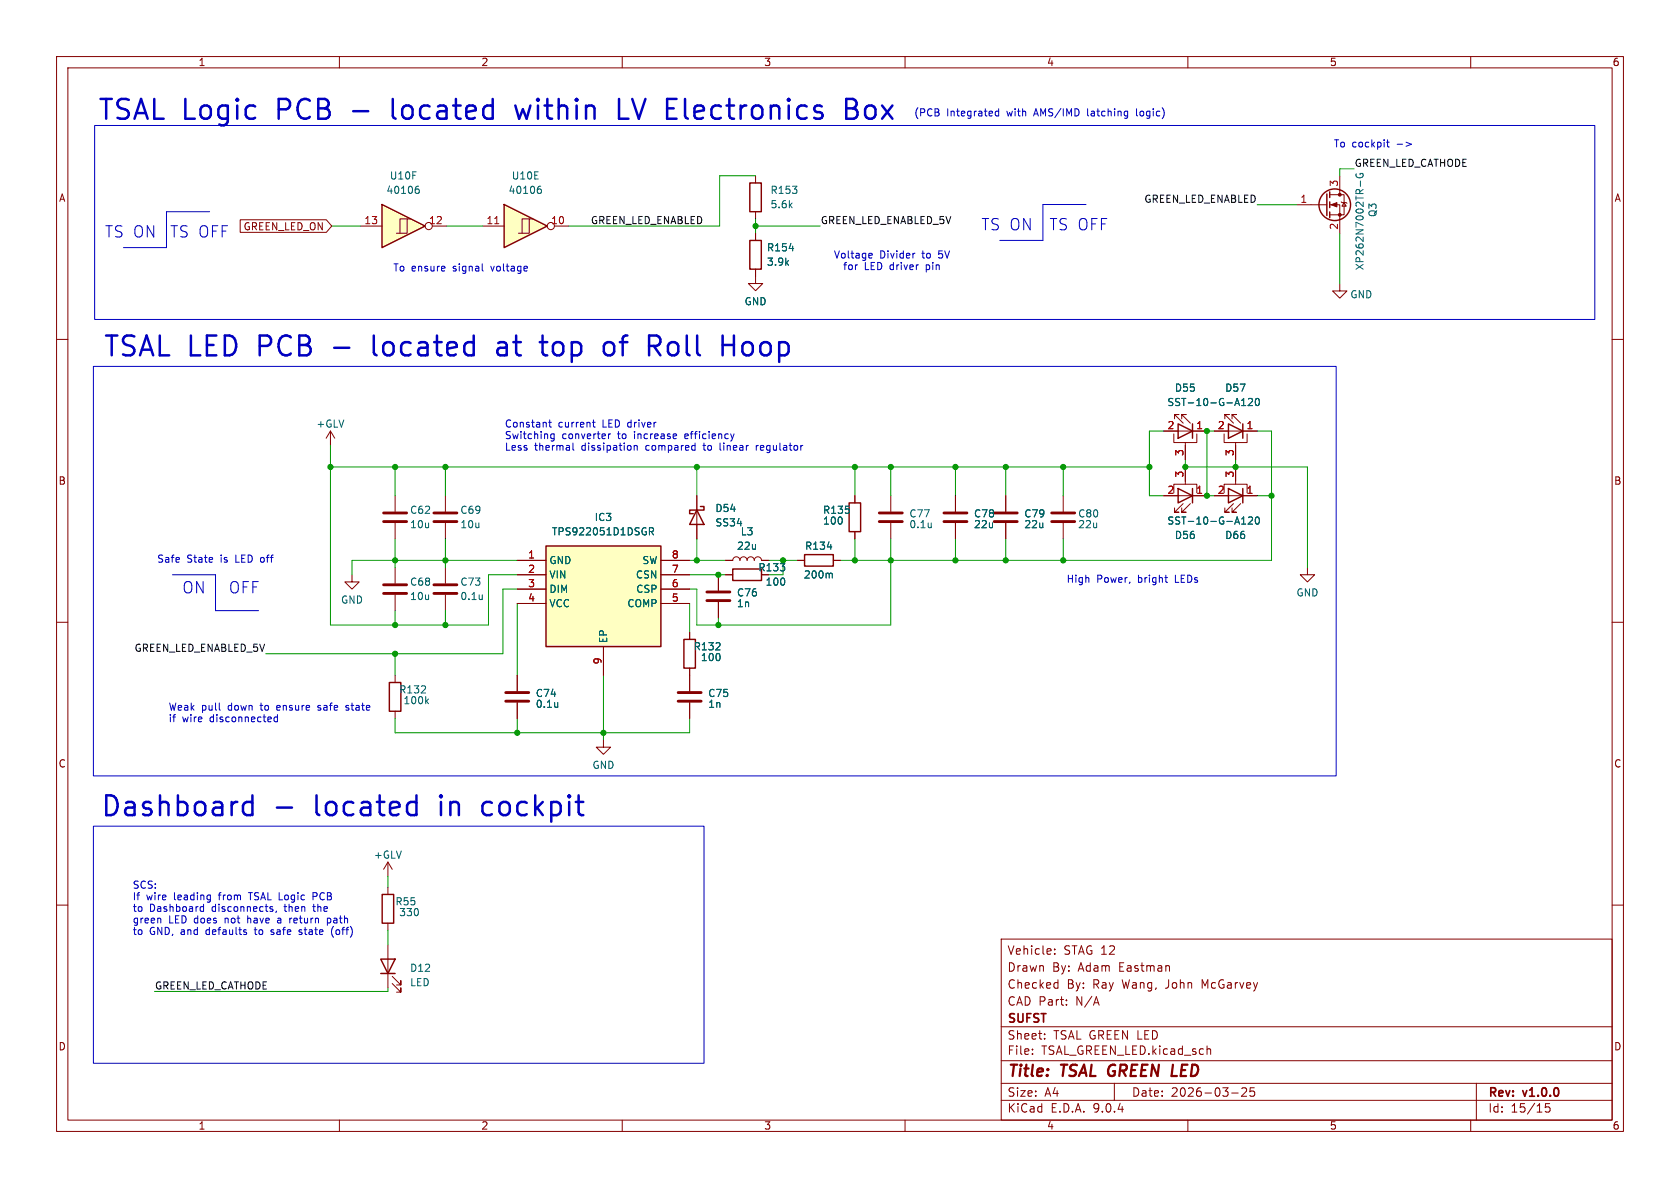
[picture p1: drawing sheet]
<svg xmlns="http://www.w3.org/2000/svg" width="297mm" height="210mm" viewBox="0 0 297 210" stroke-linecap="round" stroke-linejoin="round" font-family="sans-serif">
<g fill="none" stroke="#840000" stroke-width=".18">
<path d="M10 10h277v190h-277zM12 12h273v186h-273zM60 10v2M110 10v2M160 10v2M210 10v2M260 10v2M236.9 50.2v1.2h1.2l-1.2 1.3-1.3-1.3h1.3M10 60h2M58.4 76.2l-.7 1.3M58.4 76.2l.8 1.3M58.4 76.2v2.5"/>
<path d="M205.7 76.2h7.7M207.5 76.7v1.5h4.1v-1.5M207.6 74v-.7h.8h-.8l1.6 1.5M208.9 74v-.7h.8h-.8l1.5 1.5M209.5 78.2v3.1M214.6 76.2h7.6M216.4 76.7v1.5h4.1v-1.5M216.5 74v-.7h.8h-.8l1.6 1.5M217.8 74v-.7h.8h-.8l1.5 1.5M218.4 78.2v3.1M285 60h2M69.8 87.6v2.8"/>
<path d="M69.8 92.5v2.8M128.3 99.1h1.2a.64 .64 0 0 1 .7-.7 .64 .64 0 0 1 .6 .7 .64 .64 0 0 1 .6-.7 .64 .64 0 0 1 .7 .7 .64 .64 0 0 1 .6-.7 .64 .64 0 0 1 .6 .7 .64 .64 0 0 1 .7-.7 .64 .64 0 0 1 .6 .7h1.3M168.9 87.6v2.8M168.9 92.5v2.8M177.8 87.6v2.8M177.8 92.5v2.8M188 87.6v2.8M188 92.5v2.8M205.7 87.6h7.7M207.5 87.1v-1.5h4.1v1.5M209.2 89l-1.6 1.6h.8h-.8v-.8M209.5 82.6v3"/>
<path d="M210.4 89l-1.5 1.6h.8h-.8v-.8M214.6 87.6h7.6M216.4 87.1v-1.5h4.1v1.5M218.1 89l-1.6 1.6h.8h-.8v-.8M218.4 82.6v3M219.3 89l-1.5 1.6h.8h-.8v-.8M10 110h2M62.2 101.6v1.3h1.3l-1.3 1.2-1.2-1.2h1.2M69.8 100.3v2.8M69.8 105.2v2.8M121.9 111.8v1.2M121.9 118.1v1.3"/>
<path d="M128.3 101.6h1.2M285 110h2M106.7 130.8v1.3h1.2l-1.2 1.3-1.3-1.3h1.3M68.6 152.4l-.8 1.3M68.6 152.4l.7 1.3M68.6 152.4v2.5M10 160h2M68.6 167v7.6M69.3 173.9l1.6 1.5v-.8v.8h-.8M69.3 172.6l1.6 1.5v-.7v.7h-.8M177 166h108v32h-108zM186.5 168.6v.1"/>
<path d="M186.5 167.8v.1M186.6 173.7l.4 .1M187 173.2v1.5M187 174.6l-.4 .1M188.5 177.6v.1M188.5 176.8v.1M285 160h2M60 198v2M110 198v2M160 198v2M177 194.5h108M177 191.5h108"/>
<path d="M177 187.5h108M177 181.5h108M182.5 186.3v.1M182.5 185.5v.1M184.7 183.6v.1M184.7 182.8v.1M197 191.5v3M210 198v2M213.5 185.5h.5v.9M217.7 193.2h1.2M219.5 192.4l.6-.1 .2 .1 .1 .3-.9 1.1h.9M221.7 192.3h-.7v.7l.2-.1h.5l.1 .3-.1 .5-.2 .1-.5-.1"/>
<path d="M260 198v2M261 191.5v6.5M274 195.1h-.8v.7l.2-.1h.5l.1 .3v.5l-.3 .1-.5-.1"/>
</g>
<path d="M67.8 90.7h4.1M67.8 92.2h4.1M166.9 90.7h4M166.9 92.2h4M175.8 90.7h4M175.8 92.2h4M185.9 90.7h4.1M185.9 92.2h4.1M67.8 103.4h4.1M67.8 104.9h4.1" fill="none" stroke="#840000" stroke-width=".51"/>
<path d="M208.3 74.9l2.5 1.3-2.5 1.3zM210.8 74.9v2.6M217.2 74.9l2.5 1.3-2.5 1.3zM219.7 74.9v2.6M208.3 86.4l2.5 1.2-2.5 1.3zM210.8 86.4v2.5M217.2 86.4l2.5 1.2-2.5 1.3zM219.7 86.4v2.5M120.9 113h2v5.1h-2zM129.5 100.6h5.1v2h-5.1zM67.3 169.5h2.5l-1.2 2.6zM67.3 172.1h2.5" fill="none" stroke="#840000" stroke-width=".25"/>
<path d="M219.5 71.7h.7M219.5 70.8l.4-.4v1.3M220.7 70.6l.5-.2 .2 .4-.8 .9h.8M222.1 70.5l.1-.1a.68 .68 0 0 1 .5 .7 .68 .68 0 0 1-.5 .6 .84 .84 0 0 1-.1-1.2zM219.5 91.7l.4-.3v1.3M219.5 92.7h.7M220.7 91.5l.5-.1 .2 .3-.8 1h.8M222.1 91.4h.1a.68 .68 0 0 1 .5 .6 .68 .68 0 0 1-.5 .7 .84 .84 0 0 1-.1-1.3z" fill="none" stroke="#006464" stroke-width=".18"/>
<path d="M96.5 96.5h20.3v17.8h-20.3z" fill="#ffffc2"/>
<path d="M96.5 96.5h20.3v17.8h-20.3zM123.2 90.2l1.3 2.5h-2.6zM123.8 89.5h.7v.7h-2.6v.6h.7M142.2 98h5.1v2.1h-5.1zM68.8 120.7h2.1v5h-2.1zM67.6 158.1h2v5.1h-2z" fill="none" stroke="#840000" stroke-width=".25"/>
<g fill="none" stroke="#840000" stroke-width=".18">
<path d="M78.7 87.6v2.8M78.7 92.5v2.8M91.4 99.1h5.1M116.8 99.1h5.1M123.2 87.6v7.7M141 99.1h1.2M147.3 99.1h1.3M69.8 119.4v1.3M78.7 100.3v2.8M78.7 105.2v2.8M91.4 101.6h5.1M91.4 104.1h5.1"/>
<path d="M91.4 106.7h5.1M91.4 119.4v2.8M106.7 114.3v5.1M116.8 101.6h5.1M116.8 104.1h5.1M116.8 106.7h5.1M121.9 119.4v2.8M127 101.6v2.8M127 106.4v2.8M231.1 100.3v1.3h1.3l-1.3 1.3-1.2-1.3h1.2M69.8 125.7v1.3M91.4 124.2v2.8"/>
<path d="M121.9 124.2v2.8M68.6 156.8v1.3M68.6 163.2v1.3"/>
</g>
<path d="M114.8 94l.6-.1 .1-.2v-.3l-.7-.1v1.3M115.1 94l.4 .6M146.3 96.7h.7M85.3 105.1v.9M85.3 105.9h-.1M146.8 101.3l.3 .2v.7M75.4 123.9l.3 .5M75.7 123.6l-.4 .4M98.6 124.2v.8M98.6 124.9l-.1 .1" fill="none" stroke="#006464" stroke-width=".18"/>
<path d="M76.7 90.7h4.1M76.7 92.2h4.1M76.7 103.4h4.1M76.7 104.9h4.1M125 104.6h4M125 106.2h4M89.4 122.4h4.1M89.4 124h4.1M119.9 122.4h4.1M119.9 124h4.1" fill="none" stroke="#840000" stroke-width=".51"/>
<path d="M67.5 36.2l7.7 3.8-7.7 3.8z" fill="#ffffc2"/>
<path d="M67.5 36.2l7.7 3.8-7.7 3.8zM132.6 32.3h2v5.1h-2z" fill="none" stroke="#840000" stroke-width=".25"/>
<g fill="none" stroke="#840000" stroke-width=".18">
<path d="M63.7 40h3.8M72 38.7h-1.3v2.5M72.6 38.7h-.6v2.5h-1.9M76.4 40h2.6M133.6 31.1v1.2M133.6 37.4v1.3"/>
<circle cx="75.8" cy="40" r=".63"/>
</g>
<path d="M73.6 33.4h.3l.2 .2v.5l-.5 .1M74 32.9l-.4 .1" fill="none" stroke="#006464" stroke-width=".18"/>
<path d="M89.1 36.2l7.6 3.8-7.6 3.8z" fill="#ffffc2"/>
<g fill="none" stroke="#840000" stroke-width=".25">
<path d="M89.1 36.2l7.6 3.8-7.6 3.8zM234.6 34.3v3.8M235.1 33.9v1M235.1 35.7v1M235.1 37.5v1M132.6 42.5h2v5.1h-2zM150.1 88.9h2v5.1h-2z"/>
<circle cx="236" cy="36.2" r="2.79"/>
</g>
<g fill="none" stroke="#840000" stroke-width=".18">
<path d="M42.5 38.9h15.2l.9 1.1-.9 1.1h-15.2zM85.3 40h3.8M93.6 38.7h-1.3v2.5M94.2 38.7h-.6v2.5h-1.9M98 40h2.6M229.2 36.2h5.4M235.1 34.4h2.5v3.6h-2.5M235.1 36.2h1.8v5.1M236.9 31.1v3.3M237.1 35.7l.1 .1h.8l.1 .1M237.6 35.8l.4 .6h-.8zM133.6 47.6v2.5h1.2l-1.2 1.3-1.3-1.3h1.3"/>
<path d="M133.6 41.2v1.3M205.7 76.2h2.6M209.5 78.7v2.6M210.8 76.2h2.6M214.6 76.2h2.6M218.4 78.7v2.6M219.7 76.2h2.5M91.4 99.1h5.1M116.8 99.1h5.1M123.2 87.6v2.6M123.2 92.7v2.6M128.3 99.1h1.2"/>
<path d="M134.6 99.1h1.3M141 99.1h1.2M147.3 99.1h1.3M151.1 87.6v1.3M151.1 94v1.3M157.5 87.6v2.8M157.5 92.5v2.8M168.9 87.6v2.8M168.9 92.5v2.8M177.8 87.6v2.8M177.8 92.5v2.8M205.7 87.6h2.6"/>
<path d="M209.5 82.6v2.5M210.8 87.6h2.6M214.6 87.6h2.6M218.4 82.6v2.5M219.7 87.6h2.5M91.4 101.6h5.1M91.4 104.1h5.1M91.4 106.7h5.1M91.4 119.4v2.8M106.7 114.3v5.1M116.8 101.6h5.1M116.8 104.1h5.1"/>
<path d="M116.8 106.7h5.1M121.9 111.8v1.2M121.9 118.1v4.1M127 101.6v2.8M127 106.4v2.8M128.3 101.6h1.2M91.4 124.2v2.8M121.9 124.2v2.8"/>
<circle cx="97.4" cy="40" r=".63"/>
</g>
<path d="M87.5 39.5h.7" fill="none" stroke="#a90000" stroke-width=".18"/>
<g fill="none" stroke="#006464" stroke-width=".18">
<path d="M95.2 33.4h.3l.2 .2v.5l-.5 .1M95.6 32.9l-.4 .1M239.8 30.7a.59 .59 0 0 0 .6 .7 .59 .59 0 0 0 .5-.7h-.5v.2M240.5 32v1M139.5 43.9h.8M219.5 71.7h.7M219.5 70.8l.4-.4v1.3M220.7 70.6l.5-.2 .2 .4-.8 .9h.8M222.1 70.5l.1-.1a.68 .68 0 0 1 .5 .7 .68 .68 0 0 1-.5 .6 .84 .84 0 0 1-.1-1.2zM114.8 94l.6-.1 .1-.2v-.3l-.7-.1v1.3M115.1 94l.4 .6M146.3 96.7h.7"/>
<path d="M164.6 92.4v.9M164.6 93.2h.1M219.5 91.7l.4-.3v1.3M219.5 92.7h.7M220.7 91.5l.5-.1 .2 .3-.8 1h.8M222.1 91.4h.1a.68 .68 0 0 1 .5 .6 .68 .68 0 0 1-.5 .7 .84 .84 0 0 1-.1-1.3zM146.8 101.3l.3 .2v.7M98.6 124.2v.8M98.6 124.9l-.1 .1"/>
</g>
<path d="M155.4 90.7h4.1M155.4 92.2h4.1" fill="none" stroke="#840000" stroke-width=".51"/>
<g fill="#840000" stroke="#840000" stroke-width=".18">
<path d="M235.3 36.2l1-.4v.8z"/>
<circle cx="236.9" cy="34.4" r=".25"/>
<circle cx="236.9" cy="38" r=".25"/>
</g>
<g fill="none" stroke="#0000c2" stroke-width=".18">
<path d="M176.6 19.2v1.3M176.6 19.7h-.4l-.3 .2 .2 .5h.5M199.2 19.7h.2M199.4 19.7l-.1 1.1M200.9 19.2v1.1l.2 .2M16.7 22.2h265.2v34.3h-265.2zM37.1 37.4h-7.7v6.4h-7.6M192 36.2h-7.6v6.3h-7.6M199.4 20.4l-.2 .1M245.1 25.1h.5M245.3 24.7v1.1l.3 .2M247 25.5h1"/>
<path d="M248.6 25.1l.9 .4-.9 .4M85.3 47.7l.1 .2M153.8 44.8h.3l.1 .3-.6 .1M154.1 45.6h-.3M161.8 44.8h-.3M16.5 64.8h219.7v72.4h-219.7zM97 74.7h.5M97.2 74.2v1.1l.3 .2M98 76.7v1l-.3 .3-.3-.1M98 76.8l-.4-.1-.2 .2 .1 .6h.5M101.3 78.3v1.1l.2 .2M104.7 74.7h.5"/>
<path d="M104.9 74.2v1.1l.3 .2M107.6 76.7v.8M107.9 76.7l-.3 .2M112.1 78.7v.9M112.1 78.9l.2-.2 .3 .1 .1 .8M122.9 78.3v1.3M122.9 79.5l-.1 .1M127.3 78.3v1.1l.2 .2M129.8 76.7l-.3 .8M133.7 78.7v.9M134.1 78.7l-.4 .3M30.5 101.6h7.6v6.4h7.6"/>
<path d="M205.9 102.1h.5M206.2 102.9h.2M38.8 125.5h.1M49 126.3v1.3M49 126.8l-.3-.1-.3 .3 .2 .5h.4M56.2 125.5h.1M56.4 124.7l-.2 .2 .2 .2M61.1 125.5h.4M61.5 124.7l-.4 .2 .1 .2h.3M16.5 146.1h108v41.9h-108zM36 159.8v1.3M36.8 158.2l.4 .1"/>
<path d="M37.2 158.2v1l-.2 .3M37.2 159l-.4 .1M55.3 158.5h.5M55.8 157.8h-.5v1.3M28.4 162.4v.8M35.5 161.1h.5M43.4 164.8l.2 .2-.2 .2M43.4 164.4h.1M47.8 160.6l.5 .3-.1 .2h-.4M47.9 165.1l.1 .1M48.1 164.4l-.2 .1 .2 .3M48.9 161.1l-.2 .2"/>
<path d="M49.2 162.3l-.1 .1M49.2 162.7l-.2 .2 .2 .3M51.6 162.3l-.4 .3M52.9 165.1l.3 .1M53.2 164.4l-.3 .1v.2l.3 .1M57.9 162.4l.3-.1 .2 .1M57.9 162.3v1.3M58.4 163l-.2 .2-.3-.1M58.7 164.3v.8l.3 .6"/>
</g>
<g fill="none" stroke="#009600" stroke-width=".18">
<path d="M58.6 40h5.1M79 40h6.3M133.6 31.1h-6.4v8.9h-26.6M133.6 40h11.4M133.6 38.7v2.5M222.2 36.2h7M239.4 29.8h-2.5v1.3M236.9 41.3v8.9M58.4 78.7v31.8h28v-8.9h5M205.7 76.2h-2.5v11.4h2.5M214.6 76.2h-1.2v11.4h1.2M222.2 76.2h2.6v22.9h-76.2"/>
<path d="M58.4 82.6h144.8M69.8 82.6v5M69.8 95.3v5M78.7 82.6v5M78.7 95.3v5M91.4 99.1h-29.2v2.5M121.9 99.1h6.4M123.2 82.6v5M123.2 95.3v3.8M135.9 99.1h5.1M138.4 99.1v2.5M151.1 82.6v5"/>
<path d="M151.1 95.3v3.8M157.5 82.6v5M157.5 95.3v15.2h-34.3v-6.4h-1.3M168.9 82.6v5M168.9 95.3v3.8M177.8 82.6v5M177.8 95.3v3.8M188 82.6v5M188 95.3v3.8M209.5 81.3v1.3h21.6v17.7M218.4 81.3v1.3M222.2 87.6h2.6"/>
<path d="M69.8 108v2.5M69.8 115.6v3.8M78.7 108v2.5M91.4 104.1h-2.5v11.5h-41.9M91.4 106.7v12.7M106.7 119.4v11.4M121.9 101.6h6.4M121.9 106.7v5.1M127 109.2v1.3M69.8 127v2.5h52.1v-2.5M91.4 127v2.5M68.6 154.9v1.9"/>
<path d="M68.6 174.6v.7h-41.3M68.6 164.5v2.5"/>
</g>
<g fill="none" stroke="#0000c2" stroke-width=".44">
<path d="M62.4 19.7h2.7M91.1 18.7l.7 2.3M109.4 17.5v3.5h1.7M149.6 17.5h1.2a.85 .85 0 0 1 .7 .8 .85 .85 0 0 1-.7 .9 .93 .93 0 0 1 .8 .8 .93 .93 0 0 1-.7 1h-1.3zM149.6 19.2h1.2M95.9 59.3v3l.2 .3 .6 .2M114.7 59.3h1.4a.95 .95 0 0 1 .7 .9 .95 .95 0 0 1-.7 .9h-1.4M129.7 59.3v3.5M59.1 61.5h2.6M89.1 60.5h-.7l-.3 .1M89.2 61.5h-.8a.69 .69 0 0 0-.5 .6 .69 .69 0 0 0 .5 .7h.8M95.4 60.5h1.3"/>
<path d="M108.6 61.1a.95 .95 0 0 0-.9-.7 .95 .95 0 0 0-1 .7v1a.95 .95 0 0 0 1 .7 .95 .95 0 0 0 .9-.7M115.6 61.1l1.1 1.7M127.7 61h2M44.6 140.6v3.5M44.6 141.9l-.3-.1h-.7l-.5 .3-.1 .3v1l.3 .5 .3 .2h.7l.3-.2M49 142.8h2.6M72.6 141.8h.7l.3 .1M73.6 143.9l-.3 .2h-.7M73.6 140.6v3.5"/>
</g>
<g fill="#009600" stroke="#009600" stroke-width=".18">
<circle cx="213.4" cy="76.2" r=".46"/>
<circle cx="203.2" cy="82.6" r=".46"/>
<circle cx="188" cy="82.6" r=".46"/>
<circle cx="177.8" cy="99.1" r=".46"/>
<circle cx="188" cy="99.1" r=".46"/>
<circle cx="213.4" cy="87.6" r=".46"/>
<circle cx="177.8" cy="82.6" r=".46"/>
<circle cx="168.9" cy="82.6" r=".46"/>
<circle cx="151.1" cy="82.6" r=".46"/>
<circle cx="138.4" cy="99.1" r=".46"/>
<circle cx="151.1" cy="99.1" r=".46"/>
<circle cx="127" cy="101.6" r=".46"/>
<circle cx="168.9" cy="99.1" r=".46"/>
<circle cx="157.5" cy="99.1" r=".46"/>
<circle cx="209.5" cy="82.6" r=".46"/>
<circle cx="218.4" cy="82.6" r=".46"/>
<circle cx="224.8" cy="87.6" r=".46"/>
<circle cx="157.5" cy="82.6" r=".46"/>
<circle cx="58.4" cy="82.6" r=".46"/>
<circle cx="78.7" cy="99.1" r=".46"/>
<circle cx="78.7" cy="110.5" r=".46"/>
<circle cx="69.8" cy="82.6" r=".46"/>
<circle cx="69.8" cy="110.5" r=".46"/>
<circle cx="69.8" cy="99.1" r=".46"/>
<circle cx="106.7" cy="129.5" r=".46"/>
<circle cx="91.4" cy="129.5" r=".46"/>
<circle cx="69.8" cy="115.6" r=".46"/>
<circle cx="78.7" cy="82.6" r=".46"/>
<circle cx="123.2" cy="82.6" r=".46"/>
<circle cx="123.2" cy="99.1" r=".46"/>
<circle cx="133.6" cy="40" r=".46"/>
<circle cx="127" cy="110.5" r=".46"/>
</g>
<g font-size="4.9" fill="#0000c2">
<text x="17.1" y="21.8">TSAL Logic</text>
<text x="49.4" y="21.8">PCB</text>
<text x="70.7" y="21.8">located</text>
<text x="93.4" y="21.8">within</text>
<text x="112" y="21.8">LV Electronics</text>
<text x="153.4" y="21.8">Box</text>
<text x="18.1" y="63.6">TSAL LED PCB</text>
<text x="67.4" y="63.6">located</text>
<text x="90" y="63.6">at</text>
<text x="98.5" y="63.6">top</text>
<text x="110.1" y="63.6">of</text>
<text x="118.5" y="63.6">Roll</text>
<text x="132.1" y="63.6">Hoop</text>
<text x="17.6" y="144.9">Dashboard</text>
<text x="56" y="144.9">located</text>
<text x="78.7" y="144.9">in</text>
<text x="86.8" y="144.9">cockpit</text>
</g>
<g font-size="2.8" fill="#0000c2">
<text x="173.4" y="40.9">TS ON</text>
<text x="185.5" y="40.9">TS OFF</text>
<text x="18.5" y="42.2">TS ON</text>
<text x="30" y="42.2">TS OFF</text>
<text x="32.2" y="105.1">ON</text>
<text x="40.4" y="105.1">OFF</text>
</g>
<g font-size="2.8" fill="#840000">
<text x="178" y="190.9">Title:</text>
<text x="187.7" y="190.9">TSAL GREEN LED</text>
</g>
<g font-size="2.1" fill="#840000">
<text x="178" y="172">Drawn</text>
<text x="178" y="169">Vehicle:</text>
<text x="186" y="172">By:</text>
<text x="188" y="169">STAG 12</text>
<text x="190.7" y="172">Adam</text>
<text x="198" y="172">Eastman</text>
<text x="178" y="178">CAD Part:</text>
<text x="178" y="175">Checked</text>
<text x="188.6" y="175">By:</text>
<text x="190.2" y="178">N/A</text>
<text x="193.2" y="175">Ray</text>
<text x="198.5" y="175">Wang,</text>
<text x="206.3" y="175">John</text>
<text x="212.9" y="175">McGarvey</text>
<text x="178" y="184">Sheet:</text>
<text x="178" y="181.2">SUFST</text>
<text x="186.2" y="184">TSAL GREEN LED</text>
<text x="178" y="186.7">File:</text>
<text x="184.1" y="186.7">TSAL_GREEN_LED.kicad_sch</text>
<text x="178" y="196.9">KiCad</text>
<text x="178" y="194.1">Size:</text>
<text x="184.7" y="194.1">A4</text>
<text x="185.7" y="196.9">E.D.A.</text>
<text x="193.3" y="196.9">9.0.4</text>
<text x="200" y="194.1">Date:</text>
<text x="207" y="194.1">2026-03-25</text>
<text x="263" y="194.3">Rev:</text>
<text x="263" y="196.9">Id:</text>
<text x="267.1" y="196.9">15/15</text>
<text x="269.4" y="194.3">v1.0.0</text>
</g>
<g font-size="1.8" fill="#840000">
<text x="35" y="11.9">1</text>
<text x="85" y="11.9">2</text>
<text x="135" y="11.9">3</text>
<text x="185" y="11.9">4</text>
<text x="235" y="11.9">5</text>
<text x="285" y="11.9">6</text>
<text x="10.3" y="35.9">A</text>
<text x="285.3" y="35.9">A</text>
<text x="43" y="40.9">GREEN_LED_ON</text>
<text x="10.3" y="85.9">B</text>
<text x="285.3" y="85.9">B</text>
<text x="134" y="101.2">R133</text>
<text x="10.3" y="135.9">C</text>
<text x="285.3" y="135.9">C</text>
<text x="10.3" y="185.9">D</text>
<text x="285.3" y="185.9">D</text>
<text x="35" y="199.9">1</text>
<text x="85" y="199.9">2</text>
<text x="135" y="199.9">3</text>
<text x="185" y="199.9">4</text>
<text x="235" y="199.9">5</text>
<text x="285" y="199.9">6</text>
</g>
<g font-size="1.8" fill="#0000c2">
<text x="161.5" y="20.7">(PCB</text>
<text x="167.3" y="20.7">Integrated</text>
<text x="178.1" y="20.7">with</text>
<text x="183.1" y="20.7">AMS/IMD</text>
<text x="192.7" y="20.7">latching</text>
<text x="201.5" y="20.7">logic)</text>
<text x="235.7" y="26.3">To cockpit</text>
<text x="147.3" y="45.9">Voltage</text>
<text x="149" y="47.9">for</text>
<text x="152.8" y="47.9">LED driver</text>
<text x="155.5" y="45.9">Divider</text>
<text x="163.1" y="45.9">to</text>
<text x="164" y="47.9">pin</text>
<text x="166.2" y="45.9">5V</text>
<text x="69.4" y="48.2">To ensure</text>
<text x="80.2" y="48.2">signal</text>
<text x="87.1" y="48.2">voltage</text>
<text x="89.2" y="75.8">Constant</text>
<text x="89.2" y="77.8">Switching</text>
<text x="98.7" y="75.8">current</text>
<text x="99.3" y="77.8">converter</text>
<text x="106.6" y="75.8">LED driver</text>
<text x="109.3" y="77.8">to</text>
<text x="112.4" y="77.8">increase</text>
<text x="121.5" y="77.8">efficiency</text>
<text x="89.2" y="79.9">Less</text>
<text x="94.5" y="79.9">thermal</text>
<text x="102.9" y="79.9">dissipation</text>
<text x="114.4" y="79.9">compared</text>
<text x="124.9" y="79.9">to</text>
<text x="127.9" y="79.9">linear</text>
<text x="134.5" y="79.9">regulator</text>
<text x="27.7" y="99.7">Safe</text>
<text x="33" y="99.7">State</text>
<text x="39.1" y="99.7">is</text>
<text x="41.9" y="99.7">LED off</text>
<text x="188.5" y="103.2">High</text>
<text x="193.9" y="103.2">Power,</text>
<text x="201.3" y="103.2">bright</text>
<text x="208" y="103.2">LEDs</text>
<text x="29.7" y="125.8">Weak</text>
<text x="35.6" y="125.8">pull</text>
<text x="40.4" y="125.8">down</text>
<text x="46.4" y="125.8">to</text>
<text x="49.4" y="125.8">ensure</text>
<text x="56.9" y="125.8">safe</text>
<text x="62" y="125.8">state</text>
<text x="29.7" y="127.9">if</text>
<text x="32.2" y="127.9">wire</text>
<text x="37.2" y="127.9">disconnected</text>
<text x="23.4" y="157.3">SCS:</text>
<text x="23.4" y="159.4">If</text>
<text x="23.4" y="161.4">to</text>
<text x="25.9" y="159.4">wire</text>
<text x="26.4" y="161.4">Dashboard</text>
<text x="30.9" y="159.4">leading</text>
<text x="37.6" y="161.4">disconnects,</text>
<text x="39" y="159.4">from</text>
<text x="44.5" y="159.4">TSAL Logic</text>
<text x="50.6" y="161.4">then</text>
<text x="55.9" y="161.4">the</text>
<text x="56.2" y="159.4">PCB</text>
<text x="23.4" y="163.4">green</text>
<text x="23.4" y="165.5">to</text>
<text x="26.4" y="165.5">GND, and</text>
<text x="29.8" y="163.4">LED does</text>
<text x="36.7" y="165.5">defaults</text>
<text x="40" y="163.4">not</text>
<text x="44.2" y="163.4">have</text>
<text x="45.5" y="165.5">to</text>
<text x="48.6" y="165.5">safe</text>
<text x="49.7" y="163.4">a</text>
<text x="52" y="163.4">return</text>
<text x="53.7" y="165.5">state</text>
<text x="58.9" y="163.4">path</text>
<text x="59.6" y="165.5">(off)</text>
</g>
<g font-size="1.8" fill="#0f0f0f">
<text x="239.4" y="29.6">GREEN_LED_CATHODE</text>
<text x="202.2" y="35.9">GREEN_LED_ENABLED</text>
<text x="104.4" y="39.7">GREEN_LED_ENABLED</text>
<text x="145" y="39.7">GREEN_LED_ENABLED_5V</text>
<text x="23.7" y="115.3">GREEN_LED_ENABLED_5V</text>
<text x="27.3" y="175">GREEN_LED_CATHODE</text>
</g>
<g font-size="1.8" fill="#006464">
<text x="68.2" y="34.5">40106</text>
<text x="68.8" y="31.9">U10F</text>
<text x="89.8" y="34.5">40106</text>
<text x="90.4" y="31.9">U10E</text>
<text x="136.1" y="34.5">R153</text>
<text x="136.1" y="37">5.6k</text>
<text x="243.6" y="38.5" transform="rotate(-90 243.6 38.5)">Q3</text>
<text x="135.5" y="44.6">R154</text>
<text x="135.5" y="47.2">3.9k</text>
<text x="241.3" y="47.9" transform="rotate(-90 241.3 47.9)">XP262N7002TR-G</text>
<text x="238.6" y="52.9">GND</text>
<text x="131.5" y="54.2">GND</text>
<text x="206.3" y="72">SST-10-G-A120</text>
<text x="207.6" y="69.4">D55</text>
<text x="216.5" y="69.4">D57</text>
<text x="55.8" y="75.8">+GLV</text>
<text x="72.4" y="91">C62</text>
<text x="72.4" y="93.6">10u</text>
<text x="81.3" y="91">C69</text>
<text x="81.3" y="93.6">10u</text>
<text x="97.5" y="94.8">TPS922051D1DSGR</text>
<text x="105" y="92.3">IC3</text>
<text x="126.4" y="90.7">D54</text>
<text x="126.4" y="93.3">SS34</text>
<text x="130.9" y="94.8">L3</text>
<text x="145.4" y="91">R135</text>
<text x="145.4" y="92.9">100</text>
<text x="160.7" y="91.7">C77</text>
<text x="160.7" y="93.6">0.1u</text>
<text x="172.1" y="91.7">C78</text>
<text x="172.1" y="93.6">22u</text>
<text x="181" y="91.7">C79</text>
<text x="181" y="93.6">22u</text>
<text x="190.5" y="91.7">C80</text>
<text x="190.5" y="93.6">22u</text>
<text x="206.3" y="92.9">SST-10-G-A120</text>
<text x="207.6" y="95.5">D56</text>
<text x="216.5" y="95.5">D66</text>
<text x="97" y="99.9">GND</text>
<text x="113.5" y="99.9">SW</text>
<text x="130.2" y="97.4">22u</text>
<text x="142.2" y="97.4">R134</text>
<text x="60.2" y="106.9">GND</text>
<text x="72.4" y="103.7">C68</text>
<text x="72.4" y="106.3">10u</text>
<text x="81.3" y="103.7">C73</text>
<text x="81.3" y="106.3">0.1u</text>
<text x="97" y="102.5">VIN</text>
<text x="97" y="105">DIM</text>
<text x="97" y="107.5">VCC</text>
<text x="110.8" y="107.5">COMP</text>
<text x="112.3" y="102.5">CSN</text>
<text x="112.4" y="105">CSP</text>
<text x="130.2" y="107.5">1n</text>
<text x="130.2" y="105.6">C76</text>
<text x="135.2" y="103.7">100</text>
<text x="142" y="102.5">200m</text>
<text x="229.1" y="105.6">GND</text>
<text x="107.5" y="113.8" transform="rotate(-90 107.5 113.8)">EP</text>
<text x="122.5" y="115.2">R132</text>
<text x="123.8" y="117.1">100</text>
<text x="70.5" y="122.8">R132</text>
<text x="71.2" y="124.7">100k</text>
<text x="94.6" y="123.4">C74</text>
<text x="94.6" y="125.3">0.1u</text>
<text x="125.1" y="125.3">1n</text>
<text x="125.1" y="123.4">C75</text>
<text x="104.6" y="136.1">GND</text>
<text x="66" y="152">+GLV</text>
<text x="69.8" y="160.2">R55</text>
<text x="70.5" y="162.2">330</text>
<text x="72.4" y="172">D12</text>
<text x="72.4" y="174.5">LED</text>
</g>
<g font-size="1.8" fill="#a90000">
<text x="229.8" y="35.9">1</text>
<text x="236.6" y="33.1" transform="rotate(-90 236.6 33.1)">3</text>
<text x="64.3" y="39.7">13</text>
<text x="75.7" y="39.7">12</text>
<text x="85.9" y="39.7">11</text>
<text x="97.3" y="39.7">10</text>
<text x="236.6" y="40.7" transform="rotate(-90 236.6 40.7)">2</text>
<text x="206.3" y="75.9">2</text>
<text x="211.4" y="75.9">1</text>
<text x="215.2" y="75.9">2</text>
<text x="220.3" y="75.9">1</text>
<text x="209.3" y="80.7" transform="rotate(-90 209.3 80.7)">3</text>
<text x="218.2" y="80.7" transform="rotate(-90 218.2 80.7)">3</text>
<text x="206.3" y="87.4">2</text>
<text x="209.3" y="84.5" transform="rotate(-90 209.3 84.5)">3</text>
<text x="211.4" y="87.4">1</text>
<text x="215.2" y="87.4">2</text>
<text x="218.2" y="84.5" transform="rotate(-90 218.2 84.5)">3</text>
<text x="220.3" y="87.4">1</text>
<text x="93.3" y="98.8">1</text>
<text x="93.3" y="101.3">2</text>
<text x="118.7" y="98.8">8</text>
<text x="118.7" y="101.3">7</text>
<text x="93.3" y="103.9">3</text>
<text x="93.3" y="106.4">4</text>
<text x="118.7" y="103.9">6</text>
<text x="118.7" y="106.4">5</text>
<text x="106.4" y="117.5" transform="rotate(-90 106.4 117.5)">9</text>
</g>
</svg>
